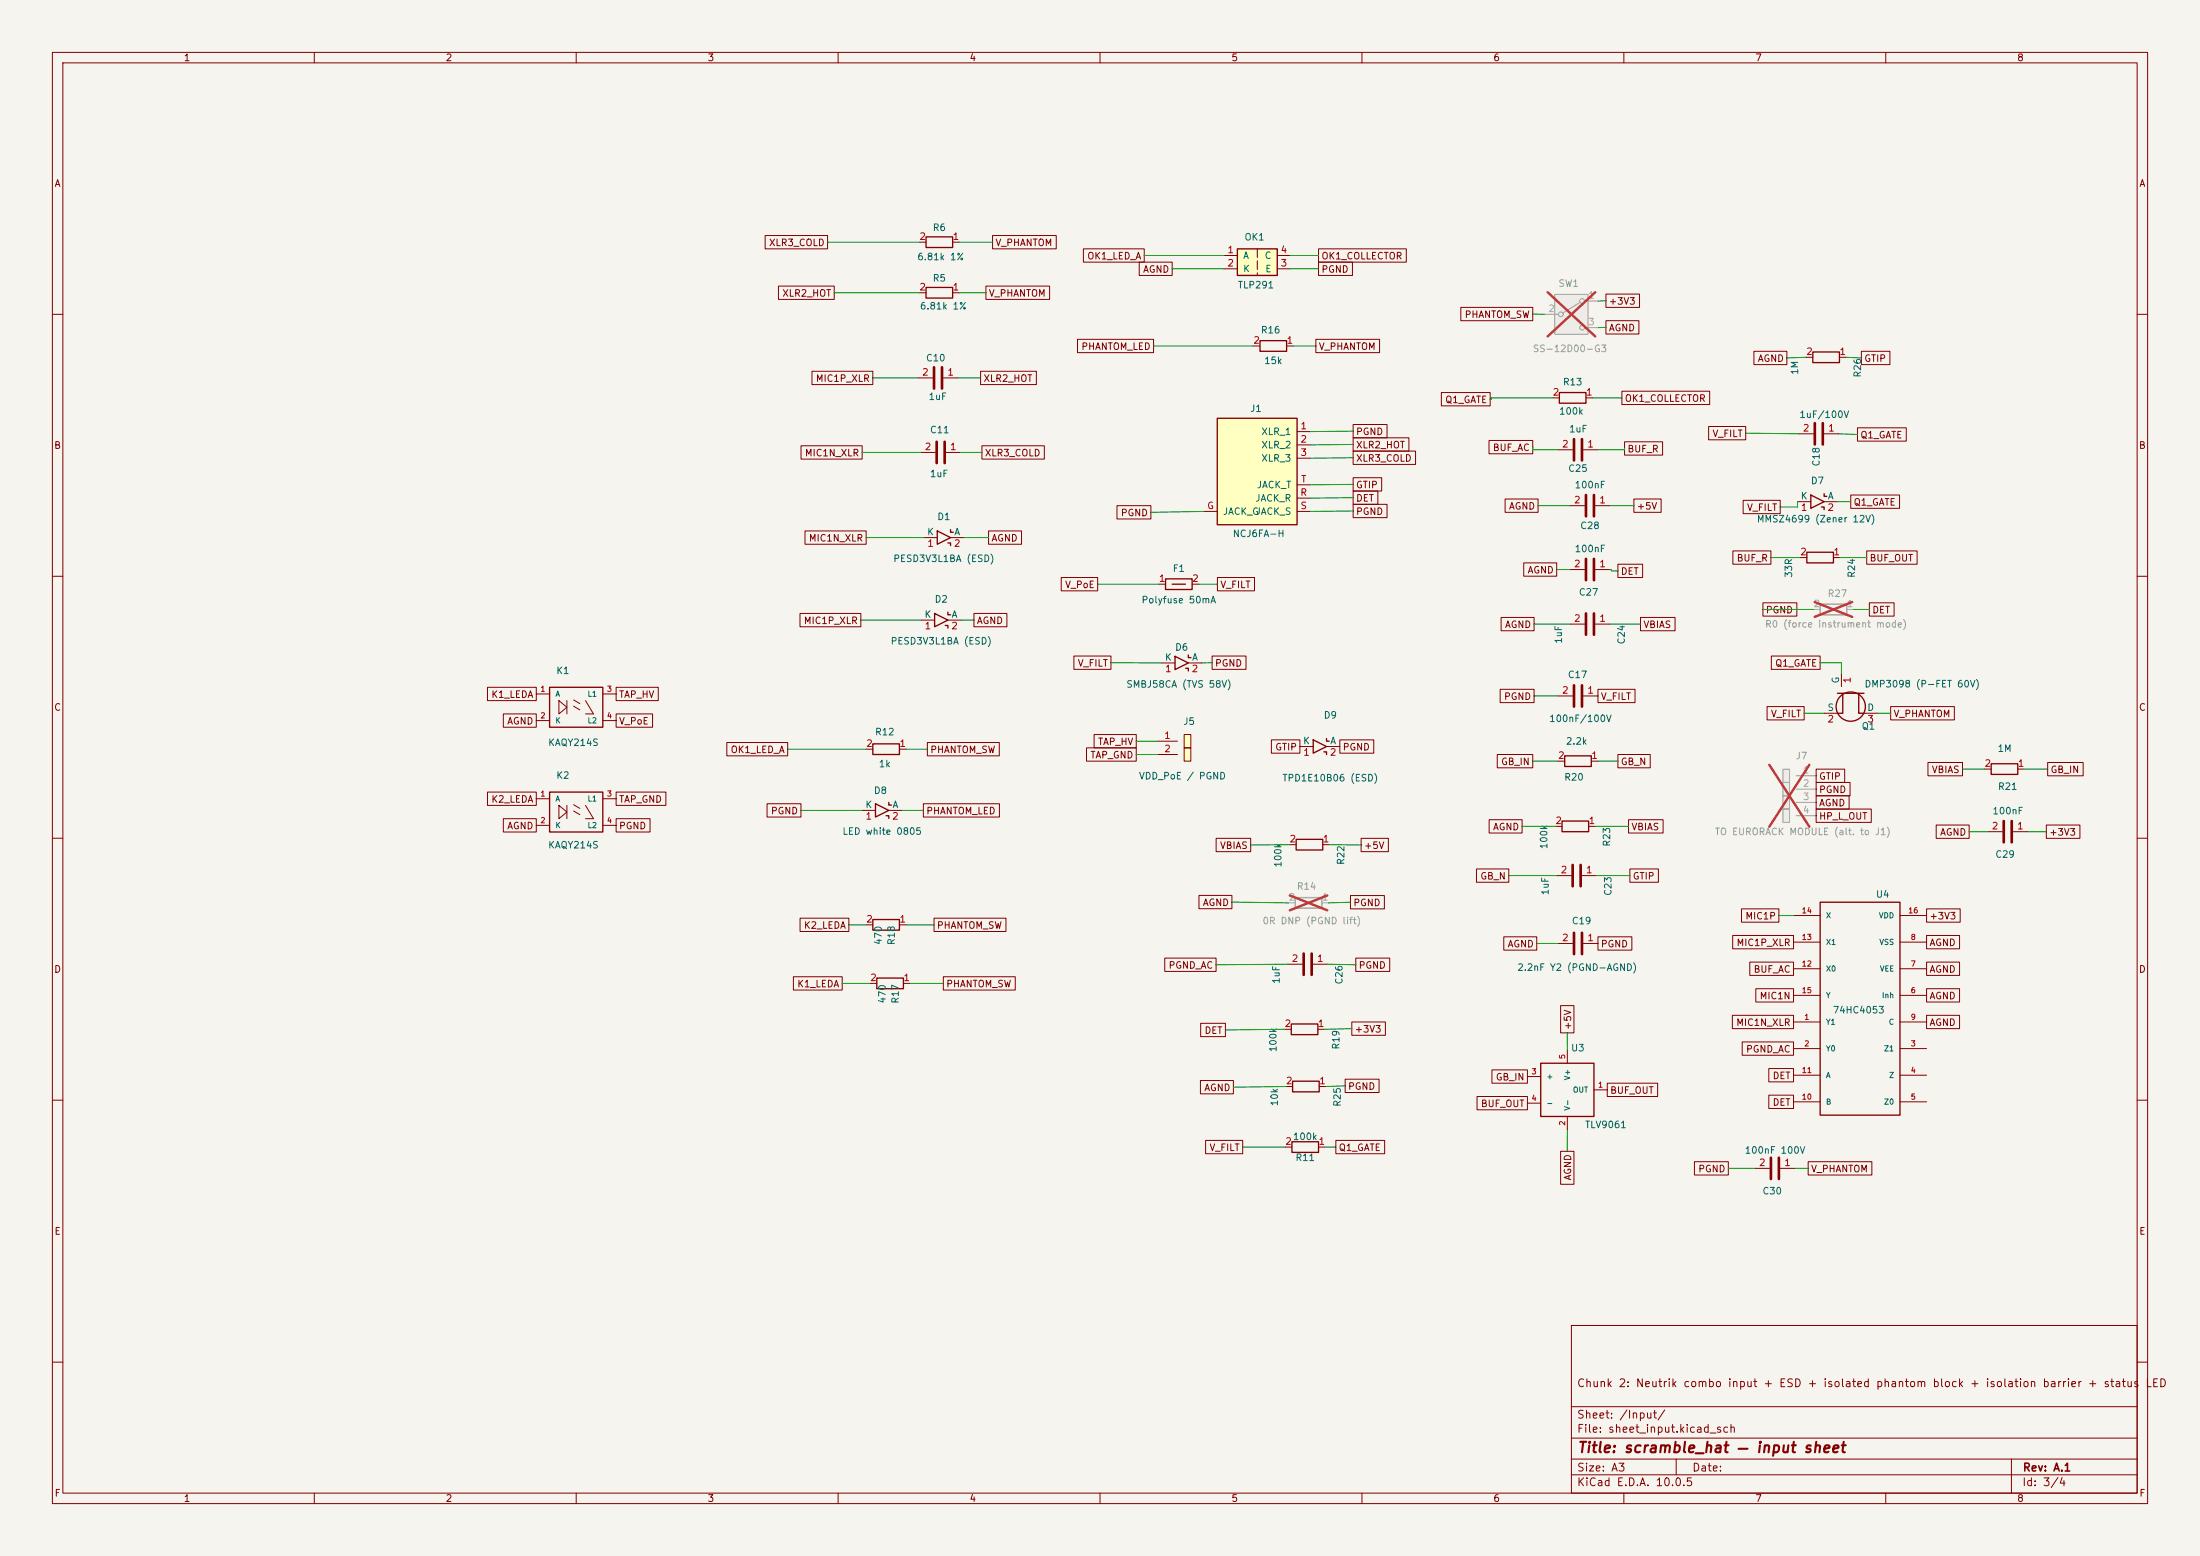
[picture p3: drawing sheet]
<svg xmlns="http://www.w3.org/2000/svg" width="420mm" height="297mm" viewBox="0 0 420 297" stroke-linecap="round" stroke-linejoin="round" font-family="sans-serif">
<path d="M0 0h420v297h-420z" fill="#f5f4ef" stroke="#f5f4ef" stroke-width=".19"/>
<g fill="none" stroke="#840000" stroke-width=".19">
<path d="M10 10h400v277h-400zM12 12h396v273h-396zM60 10v2M110 10v2M160 10v2M210 10v2M260 10v2M310 10v2M360 10v2M10 60h2M408 60h2M10 110h2"/>
<path d="M408 110h2M10 160h2M248.2 142.5h2.5M253.2 142.5h2.6M408 160h2M245.8 184h2.8M250.7 184h2.7M10 210h2M245.5 207.4h1.3M251.8 207.4h1.3M291.6 205.5h2.5M291.6 210.6h2.5"/>
<path d="M299.2 200.4v2.5M299.2 213.1v2.5M304.3 208h2.5M408 210h2M300 253h108v32h-108zM10 260h2M300 278.5h108M300 274.5h108M300 268.5h108M320 278.5v3M384 278.5v6.5M408 260h2"/>
<path d="M60 285v2M110 285v2M160 285v2M210 285v2M260 285v2M300 281.5h108M310 285v2M360 285v2"/>
</g>
<path d="M250.7 141.2l2.5 1.3-2.5 1.3zM252.7 143.5h.5v.5M253.2 141v.5h.5M246.8 206.4h5v2h-5zM294.1 202.9h10.2v10.2h-10.2z" fill="none" stroke="#840000" stroke-width=".25"/>
<path d="M248.9 182v4.1M250.4 182v4.1" fill="none" stroke="#840000" stroke-width=".51"/>
<path d="M296.8 56.2h6.4v7.6h-6.4z" fill="#ebeae8"/>
<g fill="none" stroke="#9c9b98" stroke-width=".19">
<path d="M296.8 56.2h6.4v7.6h-6.4zM301.7 57.7l-3.4 2M302.5 57.5h2.6M294.9 60h2.6M302.5 62.5h2.6M346.2 116.3h1.3M352.6 116.3h1.2"/>
<circle cx="298" cy="60" r=".46"/>
<circle cx="302" cy="57.5" r=".46"/>
<circle cx="302" cy="62.5" r=".46"/>
</g>
<path d="M295.5 55.8l9 8.4M304.5 55.8l-9 8.4M346.4 114.9l7.2 2.8M353.6 114.9l-7.2 2.8" fill="none" stroke="#e12e31" stroke-width=".46"/>
<g fill="none" stroke="#840000" stroke-width=".25">
<path d="M176.8 54.9h5.1v2h-5.1zM297.7 74.9h5.1v2.1h-5.1zM346.1 67.2h5.1v2h-5.1zM345.7 94.5l2.5 1.3-2.5 1.2zM347.7 96.8h.5v.5M348.2 94.2v.5h.5M178.4 117.1l2.6 1.3-2.6 1.2zM178.9 101.3l2.6 1.3-2.6 1.3zM180.5 119.4h.5v.5M181 103.6h.5v.5M181 116.8v.5h.5M181.5 101.1v.5h.5"/>
<path d="M344.9 105.4h5.1v2h-5.1zM104.9 131.2h10.2v7.6h-10.2zM104.9 151.2h10.2v7.6h-10.2zM166.6 142h5.1v2h-5.1zM167.1 153.4l2.6 1.3-2.6 1.3zM169.2 155.7h.5v.5M169.7 153.2v.5h.5M298.7 144.3h5.1v2h-5.1zM166.6 175.5h5.1v2h-5.1zM347.5 172.2h15.2v40.7h-15.2zM167.4 186.7h5.1v2h-5.1zM246.5 195.5h5.1v2h-5.1z"/>
</g>
<g fill="none" stroke="#840000" stroke-width=".19">
<path d="M175.5 55.9h1.3M181.9 55.9h1.2M175.3 72.1h2.8M180.1 72.1h2.8M296.4 75.9h1.3M302.8 75.9h1.2M344.8 68.2h1.3M351.2 68.2h1.2M175.8 86.4h2.8M180.6 86.4h2.8M297.4 85.9h2.8M299.7 96.5h2.8"/>
<path d="M302.3 85.9h2.8M304.5 96.5h2.8M343.2 95.8h2.5M343.4 82.8h2.8M348.2 95.8h2.6M348.2 82.8h2.8M175.9 118.4h2.5M176.4 102.6h2.5M181 118.4h2.5M181.5 102.6h2.5M299.7 119.1h2.8M299.7 108.7h2.8"/>
<path d="M304.5 119.1h2.8M304.5 108.7h2.8M343.7 106.4h1.2M350 106.4h1.3M102.4 132.5h2.5M102.4 137.5h2.5M106.7 133.7l1.5 1.3-1.5 1.3zM108.2 133.7v2.6M109.5 133.6l1.2 .7M109.5 134.8l1.2 .7M111.8 133.7l1.5 2.6h-1.5M115.1 132.5h2.5"/>
<path d="M115.1 137.5h2.5M297.4 132.8h2.8M302.3 132.8h2.8M102.4 152.5h2.5M102.4 157.5h2.5M106.7 153.7l1.5 1.3-1.5 1.3zM108.2 153.7v2.6M109.5 153.6l1.2 .7M109.5 154.8l1.2 .7M111.8 153.7l1.5 2.6h-1.5M115.1 152.5h2.5M115.1 157.5h2.5"/>
<path d="M164.6 154.7h2.5M165.4 143h1.2M169.7 154.7h2.5M171.7 143h1.3M297.4 145.3h1.3M303.8 145.3h1.3M165.4 176.5h1.2M171.7 176.5h1.3M342.4 179.8h5.1M342.4 174.8h5.1M362.7 179.8h5.1M362.7 174.8h5.1"/>
<path d="M166.1 187.7h1.3M172.5 187.7h1.2M245.2 196.5h1.3M251.6 196.5h1.3M297.4 180.1h2.8M302.3 180.1h2.8M342.4 195.1h5.1M342.4 190h5.1M342.4 184.9h5.1M362.7 195.1h5.1M362.7 190h5.1M362.7 184.9h5.1"/>
<path d="M342.4 200.2h5.1M342.4 205.2h5.1M342.4 210.3h5.1M362.7 200.2h5.1M362.7 205.2h5.1M362.7 210.3h5.1M335 223h2.8M339.9 223h2.7"/>
</g>
<g fill="none" stroke="#840000" stroke-width=".51">
<path d="M178.3 70.1v4.1M179.8 70.1v4.1M178.8 84.3v4.1M180.3 84.3v4.1M300.5 83.8v4.1M302 83.8v4.1M302.8 94.5v4.1M304.3 94.5v4.1M346.5 80.8v4M348 80.8v4M302.8 106.7v4M302.8 117.1v4.1"/>
<path d="M304.3 106.7v4M304.3 117.1v4.1M300.5 130.8v4.1M302 130.8v4.1M300.5 178.1v4M302 178.1v4M338.1 221v4M339.6 221v4"/>
</g>
<path d="M347.5 115.3h5.1v2h-5.1z" fill="none" stroke="#9c9b98" stroke-width=".25"/>
<g fill="#ffffc2">
<path d="M226.1 140.2h1.2v2.5h-1.2z"/>
<path d="M226.1 142.7h1.2v2.6h-1.2z"/>
</g>
<path d="M175.5 46.2h1.3M181.9 46.2h1.2M239.3 66h1.2M245.6 66h1.3M221.2 111.5h1.3M227.6 111.5h1.3M221 141.5h3.8M221 144h3.8M226.1 140.2h1.2v2.5h-1.2zM226.1 142.7h1.2v2.6h-1.2z" fill="none" stroke="#840000" stroke-width=".19"/>
<path d="M176.8 45.2h5.1v2h-5.1zM240.5 65h5.1v2.1h-5.1zM222.5 110.5h5.1v2h-5.1zM223.8 111.5h2.5" fill="none" stroke="#840000" stroke-width=".25"/>
<path d="M236.2 47.5h7.6v5.1h-7.6z" fill="#ffffc2"/>
<path d="M236.2 47.5h7.6v5.1h-7.6z" fill="none" stroke="#840000" stroke-width=".25"/>
<path d="M240 47.5v5.1" fill="none" stroke="#840000" stroke-width=".19" stroke-dasharray="1.7 .6"/>
<path d="M233.7 48.8h2.5M233.7 51.3h2.5M243.8 48.8h2.6M243.8 51.3h2.6" fill="none" stroke="#840000" stroke-width=".19"/>
<path d="M232.4 79.8h15.2v20.4h-15.2z" fill="#ffffc2"/>
<g fill="none" stroke="#840000" stroke-width=".25">
<path d="M232.4 79.8h15.2v20.4h-15.2zM224.3 125.3l2.6 1.2-2.6 1.3zM226.3 127.6h.6v.5M226.9 125v.5h.5M350.8 132.3h5.1M351.8 132.3v3.8h-1M354.8 132.3v3.8h1.1M298.2 156.7h5.1v2.1h-5.1zM380.1 145.8h5.1v2h-5.1zM247.4 160.2h5.1v2h-5.1zM246.6 217.9h5.1v2.1h-5.1z"/>
<circle cx="353.3" cy="134.9" r="2.79"/>
</g>
<g fill="none" stroke="#840000" stroke-width=".19">
<path d="M229.8 97.6h2.6M247.6 82.4h2.6M247.6 84.9h2.6M247.6 87.5h2.6M247.6 97.6h2.6M247.6 95.1h2.6M247.6 92.5h2.6M221.8 126.5h2.5M226.9 126.5h2.5M348.2 136.1h2.6M351.5 128.5v2.6M355.9 136.1h2.5"/>
<path d="M296.9 157.7h1.3M303.3 157.7h1.2M378.9 146.8h1.2M379.5 158.8h2.8M384.3 158.8h2.8M385.2 146.8h1.3M246.2 161.2h1.2M252.5 161.2h1.3M297.2 167.1h2.8M302 167.1h2.8M245.4 218.9h1.2M251.7 218.9h1.3"/>
</g>
<path d="M247.3 171.3h5v2.1h-5z" fill="none" stroke="#9c9b98" stroke-width=".25"/>
<path d="M246 172.3h1.3M252.3 172.3h1.3" fill="none" stroke="#9c9b98" stroke-width=".19"/>
<path d="M246.2 170.9l7.2 2.9M253.4 170.9l-7.2 2.9" fill="none" stroke="#e12e31" stroke-width=".46"/>
<path d="M382.5 156.7v4.1M384 156.7v4.1M300.2 165.1v4.1M301.8 165.1v4.1" fill="none" stroke="#840000" stroke-width=".51"/>
<g fill="#ebeae8">
<path d="M340.4 146.8h1.2v2.6h-1.2z"/>
<path d="M340.4 149.4h1.2v2.5h-1.2z"/>
<path d="M340.4 151.9h1.2v2.5h-1.2z"/>
<path d="M340.4 154.4h1.2v2.6h-1.2z"/>
</g>
<path d="M340.4 146.8h1.2v2.6h-1.2zM340.4 149.4h1.2v2.5h-1.2zM340.4 151.9h1.2v2.5h-1.2zM340.4 154.4h1.2v2.6h-1.2zM342.9 148.1h3.8M342.9 150.6h3.8M342.9 153.2h3.8M342.9 155.7h3.8" fill="none" stroke="#9c9b98" stroke-width=".19"/>
<path d="M337.8 146l7.6 11.8M345.4 146l-7.6 11.8" fill="none" stroke="#e12e31" stroke-width=".46"/>
<g fill="none" stroke="#840000" stroke-width=".19">
<path d="M146.1 45h11.9v2.5h-11.9zM148.6 54.6h10.7v2.6h-10.7zM188.2 54.6h12.2v2.6h-12.2zM189.5 45h12.1v2.5h-12.1zM206.8 47.5h11.6v2.5h-11.6zM217.5 50h6.3v2.6h-6.3zM251.7 50h6.5v2.6h-6.5zM251.7 47.5h16.8v2.5h-16.8zM278.9 58.7h13.7v2.5h-13.7zM306.6 56.1h6.4v2.6h-6.4zM155 70.9h11.6v2.5h-11.6zM187.2 70.9h10.6v2.5h-10.6z"/>
<path d="M205.7 64.8h14.5v2.5h-14.5zM251.2 64.8h12.2v2.5h-12.2zM275.2 74.9h9.3v2.6h-9.3zM306.6 61.2h6.3v2.6h-6.3zM309.6 74.7h16.8v2.5h-16.8zM334.8 67.1h6.3v2.5h-6.3zM355.3 67.1h5.5v2.5h-5.5zM152.9 85.1h11.7v2.5h-11.7zM187.5 85.1h11.9v2.5h-11.9zM213.2 96.5h6.5v2.6h-6.5zM258.3 81h6.5v2.6h-6.5zM258.3 86.1h11.9v2.5h-11.9z"/>
<path d="M258.3 83.6h10.7v2.5h-10.7zM258.3 91.2h5.5v2.5h-5.5zM258.3 93.7h4.7v2.6h-4.7zM258.3 96.3h6.5v2.5h-6.5zM284.3 84.1h8.3v2.5h-8.3zM287.3 95.2h6.3v2.6h-6.3zM310.1 84.3h7.3v2.6h-7.3zM311.9 95.2h5.2v2.6h-5.2zM326.2 81.4h7.1v2.5h-7.1zM332.8 95.5h7.1v2.5h-7.1zM353.3 94.5h9.3v2.5h-9.3zM354.6 81.7h9.3v2.5h-9.3z"/>
<path d="M152.7 117.1h11.6v2.5h-11.6zM153.7 101.3h11.7v2.6h-11.7zM185.9 117.1h6.3v2.5h-6.3zM188.7 101.3h6.3v2.6h-6.3zM202.6 110.2h6.9v2.6h-6.9zM232.4 110.2h7.1v2.6h-7.1zM286.6 117.9h6.3v2.5h-6.3zM290.9 107.4h6.3v2.6h-6.3zM308.9 107.7h4.7v2.5h-4.7zM313.2 117.9h6.6v2.5h-6.6zM330.8 105.2h7.3v2.5h-7.3zM336.5 115.1h6.5v2.5h-6.5z"/>
<path d="M356.4 105.2h9.6v2.5h-9.6zM356.9 115.1h4.7v2.5h-4.7zM93.1 131.2h9.3v2.5h-9.3zM96.1 136.3h6.3v2.5h-6.3zM117.6 136.3h7v2.5h-7zM117.6 131.2h8.1v2.5h-8.1zM205 125.2h7.1v2.6h-7.1zM231.4 125.2h6.5v2.6h-6.5zM286.4 131.6h6.5v2.5h-6.5zM305.1 131.6h7v2.5h-7zM337.3 134.9h7.1v2.5h-7.1zM338.2 125.2h9.3v2.6h-9.3z"/>
<path d="M360.9 134.9h12.2v2.5h-12.2zM93.1 151.2h9.3v2.5h-9.3zM96.1 156.3h6.3v2.5h-6.3zM117.6 156.3h6.5v2.5h-6.5zM117.6 151.2h9.5v2.5h-9.5zM138.8 141.7h11.6v2.6h-11.6zM146.4 153.4h6.5v2.6h-6.5zM176.3 153.4h14.5v2.6h-14.5zM177 141.7h13.8v2.6h-13.8zM207.4 142.7h9.5v2.6h-9.5zM208.9 140.2h8v2.5h-8zM242.7 141.2h5.5v2.6h-5.5z"/>
<path d="M255.8 141.2h6.5v2.6h-6.5zM284.3 156.5h6.3v2.5h-6.3zM285.8 144h6.8v2.6h-6.8zM308.9 144h6.1v2.6h-6.1zM310.9 156.5h6.6v2.5h-6.6zM346.7 154.4h10.5v2.6h-10.5zM346.7 151.9h6.3v2.5h-6.3zM346.7 146.8h5.5v2.6h-5.5zM346.7 149.4h6.5v2.5h-6.5zM368.1 145.5h6.5v2.6h-6.5zM369.6 157.5h6.3v2.5h-6.3zM390.7 157.5h6.4v2.5h-6.4z"/>
<path d="M390.9 145.5h6.8v2.6h-6.8zM152.7 175.3h9.4v2.5h-9.4zM178.3 175.3h13.7v2.5h-13.7zM228.9 170.9h6.3v2.6h-6.3zM232.2 160h6.6v2.6h-6.6zM257.8 170.9h6.5v2.6h-6.5zM259.8 160h5.2v2.6h-5.2zM281.9 165.9h6.1v2.5h-6.1zM287.1 178.8h6.3v2.6h-6.3zM305.1 178.8h6.4v2.6h-6.4zM311.1 165.9h5.5v2.5h-5.5zM330.8 178.6h11.6v2.5h-11.6z"/>
<path d="M332.5 173.5h7.1v2.5h-7.1zM367.8 178.6h6.3v2.5h-6.3zM367.8 173.5h6.4v2.5h-6.4zM151.5 186.4h9.3v2.6h-9.3zM180.1 186.4h13.7v2.6h-13.7zM222.4 182.9h9.8v2.5h-9.8zM229.2 195.3h4.7v2.6h-4.7zM258.1 195.1h6.4v2.5h-6.4zM258.8 182.9h6.5v2.5h-6.5zM297.9 191.9h2.6v5.3h-2.6zM330.7 193.8h11.7v2.5h-11.7zM332.6 198.9h9.8v2.5h-9.8z"/>
<path d="M334 183.6h8.4v2.6h-8.4zM335.2 188.7h7.2v2.6h-7.2zM367.8 183.6h6.3v2.6h-6.3zM367.8 193.8h6.3v2.5h-6.3zM367.8 188.7h6.3v2.6h-6.3zM229.2 206.2h6.3v2.6h-6.3zM230.2 217.7h7v2.5h-7zM255 217.7h9.3v2.5h-9.3zM256.8 206h6.5v2.5h-6.5zM282 209.3h9.6v2.5h-9.6zM284.8 204.2h6.8v2.6h-6.8zM297.9 219.8h2.6v6.3h-2.6z"/>
<path d="M306.8 206.8h9.7v2.5h-9.7zM337.7 209h4.7v2.6h-4.7zM337.7 204h4.7v2.5h-4.7zM323.5 221.7h6.4v2.6h-6.4zM345.2 221.7h12.1v2.6h-12.1z"/>
</g>
<g fill="none" stroke="#009600" stroke-width=".19">
<path d="M158 46.2h17.5M159.3 55.9h16.2M183.1 55.9h5.1M183.1 46.2h6.4M218.4 48.8h15.3M223.8 51.3h9.9M246.4 48.8h5.3M246.4 51.3h5.3M292.6 59.9l2.3 .1M306.6 57.4l-1.5 .1M166.6 72.1h8.7M182.9 72.1h4.3"/>
<path d="M220.2 66h19.1M246.9 66h4.3M296.4 75.9h-11.7v.3h-.2M304 75.9h5.6M306.6 62.5h-1.5M344.8 68.2l-3.7 .1M352.4 68.2l2.9 .1M164.6 86.4h11.2M183.4 86.4h4.1M229.8 97.6l-10.1 .2M258.3 82.3l-8.1 .1M258.3 84.8l-8.1 .1"/>
<path d="M258.3 87.4l-8.1 .1M258.3 92.5h-8.1M258.3 95l-8.1 .1M258.3 97.5l-8.1 .1M292.6 85.3v.6h4.8M293.6 96.5h6.1M307.3 96.5h4.6M310.1 85.6v.3h-5M333.3 82.7l10.1 .1M343.2 95.8v1h-3.3M350.8 95.8h2.5M351 82.8l3.6 .1"/>
<path d="M164.3 118.4h11.6M165.4 102.6h11M183.5 118.4h2.4M184 102.6h4.7M209.5 111.5h11.7M228.9 111.5h3.5M292.9 119.1h6.8M297.2 108.7h2.5M307.3 119.1h5.9M307.3 108.7h.3v.3h1.3M336.5 116.3h9.7M338.1 106.4h5.6"/>
<path d="M351.3 106.4h5.1M353.8 116.3h3.1M212.1 126.5h9.7M231.4 126.5h-2M292.9 132.8h4.5M344.4 136.1h3.8M347.5 126.5h4v2M358.4 136.1h2.5M150.4 143h15M152.9 154.7h11.7M172.2 154.7h4.1M173 143h4"/>
<path d="M216.9 144h4.1M216.9 141.5h4.1M290.6 157.7h6.3M292.6 145.3h4.8M304.5 157.7h6.4M305.1 145.3h3.8M374.6 146.8h4.3M375.9 158.8h3.6M378.9 146.8h.1M386.5 146.8h4.4M387.1 158.8h3.6M162.1 176.5h3.3"/>
<path d="M173 176.5h5.3M235.2 172.2l10.8 .1M246.2 161.2l-7.4 .1M253.8 161.2l6 .1M257.8 172.2l-4.2 .1M288 167.1h9.2M304.8 167.1h6.3M339.6 174.8h2.8M160.8 187.7h5.3M173.7 187.7h6.4M245.2 196.5l-11.3 .1M245.8 184l-13.6 .2"/>
<path d="M253.4 184l5.4 .2M258.1 196.3l-5.2 .2M293.4 180.1h4M299.2 197.2v3.2M237.2 218.9h8.2M245.5 207.4l-10 .1M253 218.9h2M256.8 207.3l-3.7 .1M299.2 215.6v4.2M329.9 223h5.1M342.6 223h2.6"/>
</g>
<text font-size="2" fill="#840000" x="301" y="277.8">Title: scramble_hat — input sheet</text>
<g font-size="1.5" fill="#840000">
<text x="300.9" y="265.1">Chunk 2: Neutrik combo input + ESD + isolated phantom block + isolation barrier + status LED</text>
<text x="300.9" y="273.8">File: sheet_input.kicad_sch</text>
<text x="300.9" y="271.1">Sheet: /Input/</text>
<text x="300.9" y="281.2">Size: A3</text>
<text x="322.9" y="281.2">Date:</text>
<text x="386" y="281.2">Rev: A.1</text>
<text x="300.9" y="284">KiCad E.D.A. 10.0.5</text>
<text x="385.9" y="284">Id: 3/4</text>
</g>
<g font-size="1.3" fill="#840000">
<text x="35" y="12">1</text>
<text x="85" y="12">2</text>
<text x="135" y="12">3</text>
<text x="185" y="12">4</text>
<text x="235" y="12">5</text>
<text x="285" y="12">6</text>
<text x="335" y="12">7</text>
<text x="385" y="12">8</text>
<text x="10.3" y="36">A</text>
<text x="408.3" y="36">A</text>
<text x="146.7" y="47.3">XLR3_COLD</text>
<text x="189.9" y="47.3">V_PHANTOM</text>
<text x="207.5" y="49.8">OK1_LED_A</text>
<text x="218.1" y="52.4">AGND</text>
<text x="252.2" y="52.4">PGND</text>
<text x="252.2" y="49.8">OK1_COLLECTOR</text>
<text x="149.2" y="56.9">XLR2_HOT</text>
<text x="188.7" y="56.9">V_PHANTOM</text>
<text x="307" y="58.5">+3V3</text>
<text x="279.5" y="61">PHANTOM_SW</text>
<text x="307" y="63.5">AGND</text>
<text x="206.3" y="67.1">PHANTOM_LED</text>
<text x="251.7" y="67.1">V_PHANTOM</text>
<text x="335.5" y="69.4">AGND</text>
<text x="355.8" y="69.4">GTIP</text>
<text x="155.6" y="73.2">MIC1P_XLR</text>
<text x="187.6" y="73.2">XLR2_HOT</text>
<text x="275.8" y="77.3">Q1_GATE</text>
<text x="310.1" y="77">OK1_COLLECTOR</text>
<text x="258.8" y="83.4">PGND</text>
<text x="326.8" y="83.7">V_FILT</text>
<text x="355" y="84">Q1_GATE</text>
<text x="10.2" y="86">B</text>
<text x="153.5" y="87.4">MIC1N_XLR</text>
<text x="187.9" y="87.4">XLR3_COLD</text>
<text x="258.8" y="88.4">XLR3_COLD</text>
<text x="258.8" y="85.9">XLR2_HOT</text>
<text x="284.9" y="86.4">BUF_AC</text>
<text x="310.6" y="86.7">BUF_R</text>
<text x="408.2" y="86">B</text>
<text x="258.8" y="93.5">GTIP</text>
<text x="213.9" y="98.8">PGND</text>
<text x="258.8" y="96.1">DET</text>
<text x="258.8" y="98.6">PGND</text>
<text x="288" y="97.6">AGND</text>
<text x="312.4" y="97.6">+5V</text>
<text x="333.4" y="97.8">V_FILT</text>
<text x="353.8" y="96.8">Q1_GATE</text>
<text x="154.3" y="103.7">MIC1N_XLR</text>
<text x="189.2" y="103.7">AGND</text>
<text x="331.4" y="107.5">BUF_R</text>
<text x="356.8" y="107.5">BUF_OUT</text>
<text x="203.2" y="112.6">V_PoE</text>
<text x="232.9" y="112.6">V_FILT</text>
<text x="291.5" y="109.8">AGND</text>
<text x="309.3" y="110">DET</text>
<text x="153.4" y="119.4">MIC1P_XLR</text>
<text x="186.4" y="119.4">AGND</text>
<text x="337" y="117.4">PGND</text>
<text x="357.3" y="117.4">DET</text>
<text x="287.2" y="120.2">AGND</text>
<text x="313.6" y="120.2">VBIAS</text>
<text x="205.6" y="127.5">V_FILT</text>
<text x="231.8" y="127.5">PGND</text>
<text x="338.8" y="127.5">Q1_GATE</text>
<text x="10.2" y="136">C</text>
<text x="93.7" y="133.5">K1_LEDA</text>
<text x="118.1" y="133.5">TAP_HV</text>
<text x="287" y="133.9">PGND</text>
<text x="305.5" y="133.9">V_FILT</text>
<text x="338" y="137.2">V_FILT</text>
<text x="361.4" y="137.2">V_PHANTOM</text>
<text x="408.2" y="136">C</text>
<text x="96.7" y="138.6">AGND</text>
<text x="118.1" y="138.6">V_PoE</text>
<text x="209.5" y="142.5">TAP_HV</text>
<text x="243.3" y="143.5">GTIP</text>
<text x="256.2" y="143.5">PGND</text>
<text x="139.4" y="144.1">OK1_LED_A</text>
<text x="177.5" y="144.1">PHANTOM_SW</text>
<text x="208" y="145.1">TAP_GND</text>
<text x="286.5" y="146.3">GB_IN</text>
<text x="309.3" y="146.3">GB_N</text>
<text x="347.2" y="149.1">GTIP</text>
<text x="368.7" y="147.9">VBIAS</text>
<text x="391.4" y="147.9">GB_IN</text>
<text x="93.7" y="153.5">K2_LEDA</text>
<text x="118.1" y="153.5">TAP_GND</text>
<text x="147.1" y="155.7">PGND</text>
<text x="176.7" y="155.7">PHANTOM_LED</text>
<text x="347.2" y="154.2">AGND</text>
<text x="347.2" y="151.7">PGND</text>
<text x="96.7" y="158.6">AGND</text>
<text x="118.1" y="158.6">PGND</text>
<text x="284.9" y="158.8">AGND</text>
<text x="311.3" y="158.8">VBIAS</text>
<text x="347.2" y="156.8">HP_L_OUT</text>
<text x="370.3" y="159.8">AGND</text>
<text x="391.1" y="159.8">+3V3</text>
<text x="232.8" y="162.3">VBIAS</text>
<text x="260.3" y="162.3">+5V</text>
<text x="229.5" y="173.2">AGND</text>
<text x="258.3" y="173.3">PGND</text>
<text x="282.5" y="168.2">GB_N</text>
<text x="311.6" y="168.2">GTIP</text>
<text x="153.4" y="177.6">K2_LEDA</text>
<text x="178.8" y="177.6">PHANTOM_SW</text>
<text x="333.1" y="175.8">MIC1P</text>
<text x="368.2" y="175.8">+3V3</text>
<text x="10.2" y="186">D</text>
<text x="223" y="185.2">PGND_AC</text>
<text x="259.3" y="185.2">PGND</text>
<text x="287.7" y="181.1">AGND</text>
<text x="305.5" y="181.1">PGND</text>
<text x="331.4" y="180.9">MIC1P_XLR</text>
<text x="334.7" y="186">BUF_AC</text>
<text x="368.2" y="180.9">AGND</text>
<text x="368.2" y="186">AGND</text>
<text x="408.2" y="186">D</text>
<text x="152.1" y="188.8">K1_LEDA</text>
<text x="180.5" y="188.8">PHANTOM_SW</text>
<text x="335.8" y="191">MIC1N</text>
<text x="368.2" y="191">AGND</text>
<text x="229.8" y="197.7">DET</text>
<text x="258.5" y="197.4">+3V3</text>
<text x="300.3" y="196.7" transform="rotate(-90 300.3 196.7)">+5V</text>
<text x="331.3" y="196.1">MIC1N_XLR</text>
<text x="368.2" y="196.1">AGND</text>
<text x="333.2" y="201.2">PGND_AC</text>
<text x="229.8" y="208.6">AGND</text>
<text x="257.2" y="208.3">PGND</text>
<text x="285.4" y="206.5">GB_IN</text>
<text x="307.3" y="209.1">BUF_OUT</text>
<text x="338.3" y="206.3">DET</text>
<text x="282.6" y="211.6">BUF_OUT</text>
<text x="338.3" y="211.4">DET</text>
<text x="230.8" y="220">V_FILT</text>
<text x="255.5" y="220">Q1_GATE</text>
<text x="300.3" y="225.4" transform="rotate(-90 300.3 225.4)">AGND</text>
<text x="324.1" y="224.1">PGND</text>
<text x="345.6" y="224.1">V_PHANTOM</text>
<text x="10.3" y="236">E</text>
<text x="408.3" y="236">E</text>
<text x="10.3" y="286">F</text>
<text x="35" y="287">1</text>
<text x="85" y="287">2</text>
<text x="135" y="287">3</text>
<text x="185" y="287">4</text>
<text x="235" y="287">5</text>
<text x="285" y="287">6</text>
<text x="335" y="287">7</text>
<text x="385" y="287">8</text>
<text x="408.3" y="286">F</text>
</g>
<g font-size="1.3" fill="#a90000">
<text x="175.4" y="46.1">2</text>
<text x="181.8" y="46.1">1</text>
<text x="234.2" y="48.6">1</text>
<text x="234.2" y="51.2">2</text>
<text x="244.4" y="51.2">3</text>
<text x="244.4" y="48.6">4</text>
<text x="175.4" y="55.7">2</text>
<text x="181.8" y="55.7">1</text>
<text x="239.2" y="65.9">2</text>
<text x="245.5" y="65.9">1</text>
<text x="344.7" y="68.1">2</text>
<text x="351.1" y="68.1">1</text>
<text x="175.9" y="72">2</text>
<text x="180.8" y="72">1</text>
<text x="296.3" y="75.8">2</text>
<text x="302.7" y="75.8">1</text>
<text x="248.2" y="82.2">1</text>
<text x="344.1" y="82.7">2</text>
<text x="348.9" y="82.7">1</text>
<text x="176.4" y="86.2">2</text>
<text x="181.3" y="86.2">1</text>
<text x="248.2" y="84.8">2</text>
<text x="248.2" y="87.3">3</text>
<text x="298.1" y="85.7">2</text>
<text x="302.9" y="85.7">1</text>
<text x="248.1" y="94.9">R</text>
<text x="248.3" y="92.4">T</text>
<text x="230.3" y="97.5">G</text>
<text x="248.2" y="97.5">S</text>
<text x="300.4" y="96.4">2</text>
<text x="305.2" y="96.4">1</text>
<text x="343.7" y="97.8">1</text>
<text x="348.8" y="97.8">2</text>
<text x="176.9" y="104.7">1</text>
<text x="182" y="104.7">2</text>
<text x="343.6" y="106.3">2</text>
<text x="349.9" y="106.3">1</text>
<text x="221.1" y="111.4">1</text>
<text x="227.5" y="111.4">2</text>
<text x="300.4" y="108.6">2</text>
<text x="305.2" y="108.6">1</text>
<text x="300.4" y="119">2</text>
<text x="305.2" y="119">1</text>
<text x="176.4" y="120.4">1</text>
<text x="181.5" y="120.4">2</text>
<text x="222.3" y="128.6">1</text>
<text x="227.4" y="128.6">2</text>
<text x="353.6" y="130.5" transform="rotate(-90 353.6 130.5)">1</text>
<text x="298.1" y="132.7">2</text>
<text x="302.9" y="132.7">1</text>
<text x="165.3" y="142.9">2</text>
<text x="171.6" y="142.9">1</text>
<text x="222.2" y="141.3">1</text>
<text x="222.2" y="143.9">2</text>
<text x="348.8" y="138.2">2</text>
<text x="356.4" y="138.2">3</text>
<text x="248.7" y="144.6">1</text>
<text x="253.8" y="144.6">2</text>
<text x="297.3" y="145.2">2</text>
<text x="303.7" y="145.2">1</text>
<text x="378.8" y="146.7">2</text>
<text x="385.1" y="146.7">1</text>
<text x="165.1" y="156.7">1</text>
<text x="170.2" y="156.7">2</text>
<text x="246.1" y="161.1">2</text>
<text x="252.4" y="161.1">1</text>
<text x="296.8" y="157.6">2</text>
<text x="303.2" y="157.6">1</text>
<text x="380.1" y="158.6">2</text>
<text x="385" y="158.6">1</text>
<text x="297.8" y="167">2</text>
<text x="302.7" y="167">1</text>
<text x="165.3" y="176.4">2</text>
<text x="171.6" y="176.4">1</text>
<text x="298.1" y="180">2</text>
<text x="302.9" y="180">1</text>
<text x="246.5" y="183.9">2</text>
<text x="251.3" y="183.9">1</text>
<text x="166" y="187.6">2</text>
<text x="172.4" y="187.6">1</text>
<text x="245.1" y="196.3">2</text>
<text x="251.5" y="196.3">1</text>
<text x="245.4" y="207.3">2</text>
<text x="251.7" y="207.3">1</text>
<text x="245.3" y="218.8">2</text>
<text x="251.6" y="218.8">1</text>
<text x="335.7" y="222.9">2</text>
<text x="340.5" y="222.9">1</text>
</g>
<g font-size="1.3" fill="#006464">
<text x="178" y="44.4">R6</text>
<text x="237.5" y="46.2">OK1</text>
<text x="175" y="50">6.81k 1%</text>
<text x="237.2" y="49.7">A</text>
<text x="237.2" y="52.3">K</text>
<text x="241.3" y="49.7">C</text>
<text x="241.4" y="52.3">E</text>
<text x="175.5" y="59.4">6.81k 1%</text>
<text x="178" y="54">R5</text>
<text x="236.2" y="55.4">TLP291</text>
<text x="240.6" y="64">R16</text>
<text x="176.7" y="69.3">C10</text>
<text x="241.2" y="69.8">15k</text>
<text x="343.6" y="71.7" transform="rotate(-90 343.6 71.7)">1M</text>
<text x="177.2" y="76.7">1uF</text>
<text x="298.3" y="73.9">R13</text>
<text x="355.6" y="72.2" transform="rotate(-90 355.6 72.2)">R26</text>
<text x="177.4" y="83">C11</text>
<text x="238.6" y="78.9">J1</text>
<text x="240.7" y="83.3">XLR_1</text>
<text x="297.5" y="79.4">100k</text>
<text x="299.4" y="82.8">1uF</text>
<text x="343.4" y="80.1">1uF/100V</text>
<text x="240.7" y="85.9">XLR_2</text>
<text x="240.7" y="88.4">XLR_3</text>
<text x="347.7" y="89.1" transform="rotate(-90 347.7 89.1)">C18</text>
<text x="177.4" y="91.4">1uF</text>
<text x="239.8" y="93.5">JACK_T</text>
<text x="299.3" y="90.4">C25</text>
<text x="300.5" y="93.5">100nF</text>
<text x="343.7" y="95.6">K</text>
<text x="345.6" y="92.7">D7</text>
<text x="348.8" y="95.6">A</text>
<text x="178.8" y="99.6">D1</text>
<text x="233.4" y="98.6">JACK_G</text>
<text x="239.5" y="96">JACK_R</text>
<text x="239.6" y="98.6">JACK_S</text>
<text x="301.6" y="101.3">C28</text>
<text x="335.3" y="100">MMSZ4699 (Zener 12V)</text>
<text x="170.4" y="107.6">PESD3V3L1BA (ESD)</text>
<text x="176.9" y="102.5">K</text>
<text x="182.1" y="102.5">A</text>
<text x="235.2" y="102.8">NCJ6FA-H</text>
<text x="300.5" y="105.7">100nF</text>
<text x="223.8" y="109.5">F1</text>
<text x="301.3" y="114">C27</text>
<text x="342.4" y="110.4" transform="rotate(-90 342.4 110.4)">33R</text>
<text x="354.4" y="110.4" transform="rotate(-90 354.4 110.4)">R24</text>
<text x="176.4" y="118.2">K</text>
<text x="178.3" y="115.3">D2</text>
<text x="181.6" y="118.2">A</text>
<text x="217.8" y="115.5">Polyfuse 50mA</text>
<text x="169.9" y="123.3">PESD3V3L1BA (ESD)</text>
<text x="224.2" y="124.5">D6</text>
<text x="298.5" y="123" transform="rotate(-90 298.5 123)">1uF</text>
<text x="310.5" y="123.1" transform="rotate(-90 310.5 123.1)">C24</text>
<text x="106.1" y="129">K1</text>
<text x="214.9" y="131.6">SMBJ58CA (TVS 58V)</text>
<text x="222.3" y="126.4">K</text>
<text x="227.5" y="126.4">A</text>
<text x="299.2" y="129.7">C17</text>
<text x="351.4" y="130.6" transform="rotate(-90 351.4 130.6)">G</text>
<text x="355.8" y="131.5">DMP3098 (P-FET 60V)</text>
<text x="252.6" y="137.5">D9</text>
<text x="348.8" y="136">S</text>
<text x="356.4" y="136">D</text>
<text x="104.5" y="142.7">KAQY214S</text>
<text x="166.9" y="140.7">R12</text>
<text x="225.8" y="138.7">J5</text>
<text x="248.7" y="142.4">K</text>
<text x="253.8" y="142.4">A</text>
<text x="295.6" y="138.1">100nF/100V</text>
<text x="298.8" y="142.4">2.2k</text>
<text x="355.3" y="139.6">Q1</text>
<text x="381.2" y="143.8">1M</text>
<text x="106.1" y="149">K2</text>
<text x="167.7" y="146.8">1k</text>
<text x="217.3" y="149.1">VDD_PoE / PGND</text>
<text x="244.7" y="149.5">TPD1E10B06 (ESD)</text>
<text x="298.5" y="149.3">R20</text>
<text x="165.1" y="154.6">K</text>
<text x="166.7" y="151.9">D8</text>
<text x="170.3" y="154.6">A</text>
<text x="380.3" y="155.7">100nF</text>
<text x="381.3" y="151.1">R21</text>
<text x="160.7" y="159.6">LED white 0805</text>
<text x="307.7" y="161.7" transform="rotate(-90 307.7 161.7)">R23</text>
<text x="104.5" y="162.3">KAQY214S</text>
<text x="244.9" y="165.7" transform="rotate(-90 244.9 165.7)">100k</text>
<text x="256.9" y="165.2" transform="rotate(-90 256.9 165.2)">R22</text>
<text x="295.7" y="162.2" transform="rotate(-90 295.7 162.2)">100k</text>
<text x="380.8" y="164">C29</text>
<text x="296" y="171" transform="rotate(-90 296 171)">1uF</text>
<text x="308" y="171.1" transform="rotate(-90 308 171.1)">C23</text>
<text x="358" y="171.7">U4</text>
<text x="300" y="176.7">C19</text>
<text x="168.6" y="180.5" transform="rotate(-90 168.6 180.5)">470</text>
<text x="171.1" y="180.5" transform="rotate(-90 171.1 180.5)">R18</text>
<text x="289.5" y="185.6">2.2nF Y2 (PGND-AGND)</text>
<text x="169.4" y="191.6" transform="rotate(-90 169.4 191.6)">470</text>
<text x="171.9" y="191.7" transform="rotate(-90 171.9 191.7)">R17</text>
<text x="244.6" y="187.9" transform="rotate(-90 244.6 187.9)">1uF</text>
<text x="256.6" y="188" transform="rotate(-90 256.6 188)">C26</text>
<text x="349.8" y="193.7">74HC4053</text>
<text x="244" y="200.9" transform="rotate(-90 244 200.9)">100k</text>
<text x="256" y="200.4" transform="rotate(-90 256 200.4)">R19</text>
<text x="299.8" y="201">U3</text>
<text x="244.3" y="211.2" transform="rotate(-90 244.3 211.2)">10k</text>
<text x="256.3" y="211.4" transform="rotate(-90 256.3 211.4)">R25</text>
<text x="302.5" y="215.6">TLV9061</text>
<text x="246.7" y="217.9">100k</text>
<text x="247.2" y="221.9">R11</text>
<text x="333" y="220.5">100nF 100V</text>
<text x="336.4" y="228.3">C30</text>
</g>
<g font-size="1.3" fill="#a5a4a2">
<text x="295.5" y="59.9">2</text>
<text x="303.1" y="57.3">1</text>
<text x="303.1" y="62.4">3</text>
<text x="346.1" y="116.2">2</text>
<text x="352.5" y="116.2">1</text>
<text x="344.1" y="147.9">1</text>
<text x="344.1" y="150.5">2</text>
<text x="344.1" y="153">3</text>
<text x="344.1" y="155.6">4</text>
<text x="245.9" y="172.2">2</text>
<text x="252.3" y="172.2">1</text>
</g>
<g font-size="1.3" fill="#939391">
<text x="297.4" y="55.1">SW1</text>
<text x="292.5" y="67.5">SS-12D00-G3</text>
<text x="348.8" y="114.2">R27</text>
<text x="336.8" y="120.1">R0 (force instrument mode)</text>
<text x="342.7" y="145.2">J7</text>
<text x="327.3" y="159.7">TO EURORACK MODULE (alt. to J1)</text>
<text x="247.5" y="170.1">R14</text>
<text x="240.9" y="176.7">0R DNP (PGND lift)</text>
</g>
<g font-size="1" fill="#a90000">
<text x="103.1" y="132.3">1</text>
<text x="103.1" y="137.4">2</text>
<text x="115.8" y="132.3">3</text>
<text x="115.8" y="137.4">4</text>
<text x="103.1" y="152.3">1</text>
<text x="115.8" y="152.3">3</text>
<text x="103.1" y="157.4">2</text>
<text x="115.8" y="157.4">4</text>
<text x="343.9" y="179.7">13</text>
<text x="343.9" y="174.6">14</text>
<text x="364.2" y="174.6">16</text>
<text x="364.7" y="179.7">8</text>
<text x="343.9" y="184.7">12</text>
<text x="364.7" y="184.7">7</text>
<text x="343.9" y="189.8">15</text>
<text x="364.7" y="189.8">6</text>
<text x="344.3" y="194.9">1</text>
<text x="364.7" y="194.9">9</text>
<text x="299" y="202.3" transform="rotate(-90 299 202.3)">5</text>
<text x="344.3" y="200">2</text>
<text x="364.7" y="200">3</text>
<text x="292.3" y="205.3">3</text>
<text x="305" y="207.8">1</text>
<text x="343.9" y="205.1">11</text>
<text x="364.7" y="205.1">4</text>
<text x="292.3" y="210.4">4</text>
<text x="299" y="215" transform="rotate(-90 299 215)">2</text>
<text x="343.9" y="210.1">10</text>
<text x="364.7" y="210.1">5</text>
</g>
<g font-size="1" fill="#006464">
<text x="105.9" y="133.2">A</text>
<text x="112.1" y="133.2">L1</text>
<text x="105.9" y="138.3">K</text>
<text x="112.1" y="138.3">L2</text>
<text x="105.9" y="153.2">A</text>
<text x="112.1" y="153.2">L1</text>
<text x="105.9" y="158.3">K</text>
<text x="112.1" y="158.3">L2</text>
<text x="348.5" y="175.5">X</text>
<text x="358.6" y="175.5">VDD</text>
<text x="348.5" y="185.7">X0</text>
<text x="348.5" y="180.6">X1</text>
<text x="358.7" y="180.6">VSS</text>
<text x="358.8" y="185.7">VEE</text>
<text x="348.5" y="190.8">Y</text>
<text x="359.2" y="190.8">Inh</text>
<text x="348.5" y="195.8">Y1</text>
<text x="360.5" y="195.8">C</text>
<text x="348.5" y="200.9">Y0</text>
<text x="359.6" y="200.9">Z1</text>
<text x="295.1" y="206.3">+</text>
<text x="300" y="206.3" transform="rotate(-90 300 206.3)">V+</text>
<text x="300.2" y="208.8">OUT</text>
<text x="348.5" y="206">A</text>
<text x="360.5" y="206">Z</text>
<text x="295.1" y="211.3">-</text>
<text x="300" y="212.1" transform="rotate(-90 300 212.1)">V-</text>
<text x="348.5" y="211.1">B</text>
<text x="359.6" y="211.1">Z0</text>
</g>
</svg>
